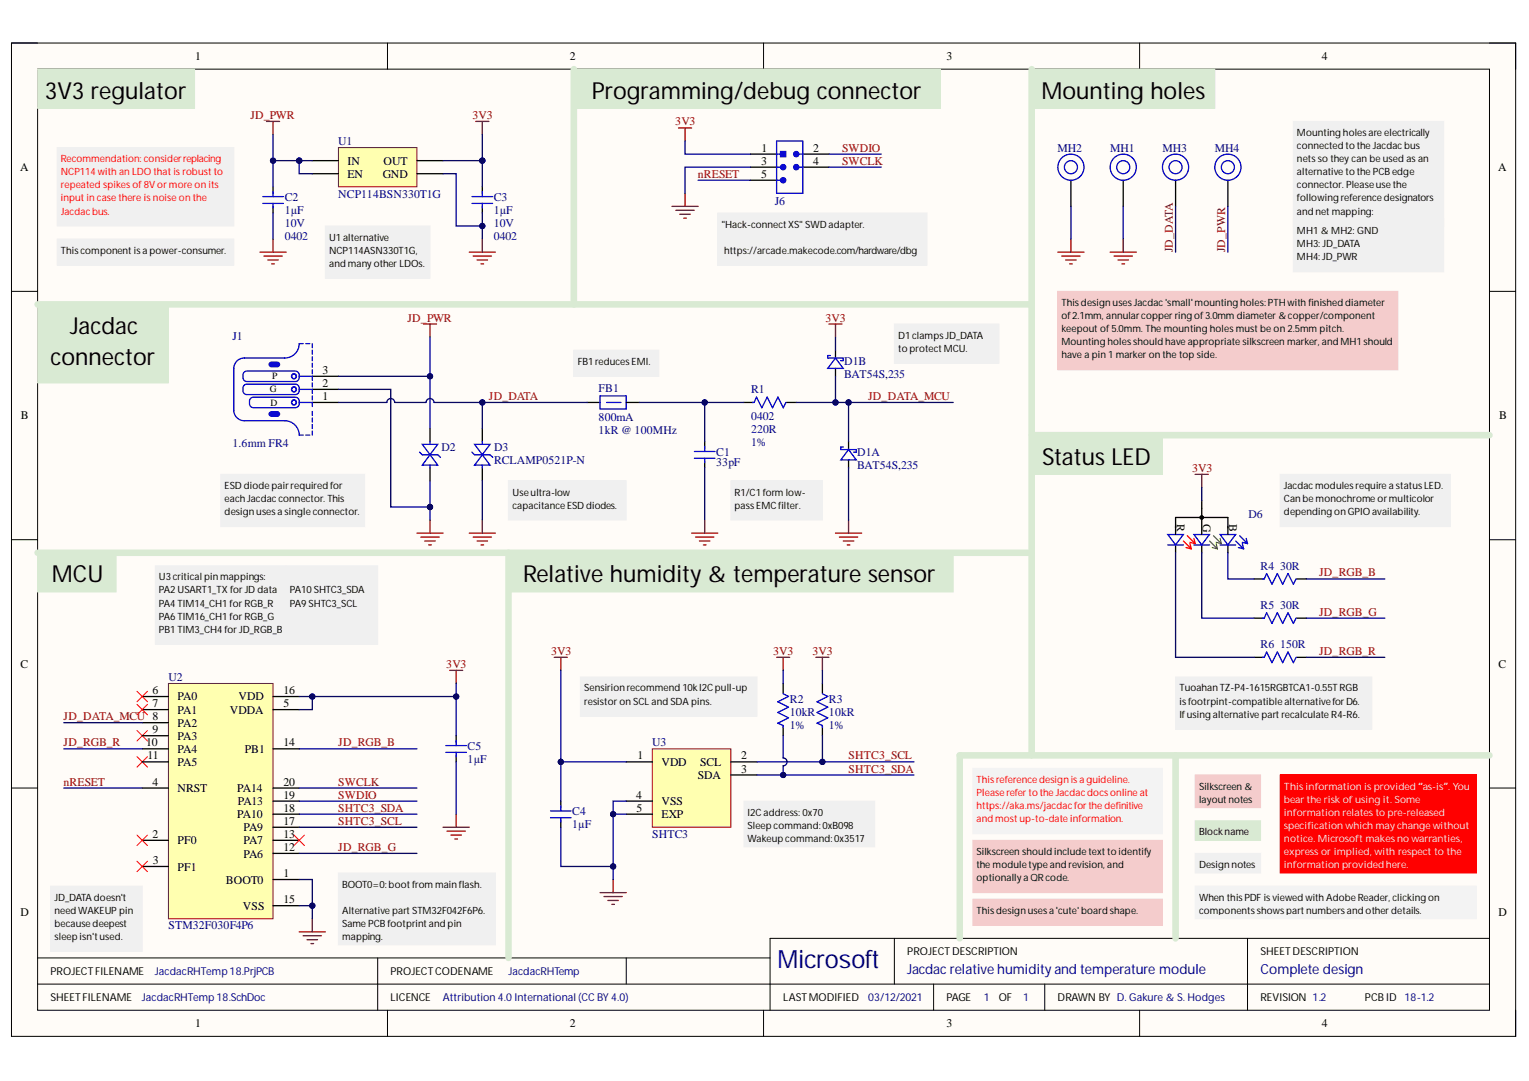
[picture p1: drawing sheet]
<svg xmlns="http://www.w3.org/2000/svg" width="297mm" height="210mm" viewBox="0 0 297 210" stroke-linecap="round" stroke-linejoin="round" font-family="sans-serif">
<path d="M2.2 8.4h292.2v192.8h-292.2z" fill-rule="evenodd" fill="#fffcf8"/>
<path d="M2.2 8.4h292.2v192.8h-292.2z" fill="none" stroke="#000" stroke-width=".19"/>
<path d="M7.3 13.4h282.1v182.8h-282.1z" fill-rule="evenodd" fill="#fffcf8"/>
<g fill="none" stroke="#000" stroke-width=".19">
<path d="M2.2 8.3h5.1M7.3 13.4h282.1v182.8h-282.1zM75.3 8.3v5.1M148.3 8.3v5.1M221.4 8.4v5M289.4 8.4h5v5M2.2 56.6h5.1M289.4 56.6h5M2.2 104.8h5.1M289.4 104.8h5M2.2 153h5.1M289.4 153h5"/>
<path d="M7.3 191.1h282.1M7.3 186h142.3M73.4 186v10.2M75.3 196.2v5M121.7 186v5.1M148.3 196.2v5M173.8 182.2v8.9M181.4 191.1v5.1M203 191.1v5.1M221.4 196.2v5M242.4 182.2v14M289.4 182.2h-139.8v14"/>
<path d="M294.4 196.2v5"/>
</g>
<path d="M7.3 59.1h193.1" fill="none" stroke="#d9ead3" stroke-width="1.3"/>
<g fill="none" stroke="#800000" stroke-width=".25">
<path d="M131.8 24.8h2.6M133.1 24.8v2.6M133.1 37.5v2.6M50.5 49h5.1M51.3 49.7h3.5M52 50.5h2.1M52.8 51.2h.5M53 46.4v2.6M91.2 49h5M91.9 49.7h3.6M92.7 50.5h2M93.4 51.2h.6"/>
<path d="M93.7 46.4v2.6M130.5 40.1h5.1M131.3 40.8h3.6M132.1 41.6h2M132.8 42.4h.5M161 62.9h2.6M162.3 62.9v2.6M81 103.5h5.1M81.8 104.3h3.5M82.5 105h2.1M83.3 105.8h.5M83.5 101v2.5"/>
<path d="M91.2 103.5h5M91.9 104.3h3.6M92.7 105h2M93.4 105.8h.6M93.7 101v2.5M134.4 103.5h5M135.1 104.3h3.6M135.9 105h2M136.6 105.8h.6M136.9 101v2.5M162.3 103.5h5.1M163.1 104.3h3.5"/>
<path d="M163.8 105h2.1M164.6 105.8h.5M164.8 101v2.5M87.4 130.2h2.5M88.6 130.2v2.5M150.9 127.6h2.5M152.1 127.6v2.6M158.5 127.6h2.5M159.8 127.6v2.6M88.6 158.1v2.5M60.7 178.4v2.5M86.1 160.6h5.1"/>
<path d="M86.8 161.4h3.6M87.6 162.2h2M88.4 162.9h.5M58.1 180.9h5.1M58.9 181.7h3.6M59.7 182.5h2M60.4 183.2h.5"/>
</g>
<path d="M26.6 146.9l2.1 2.1M26.6 141.9l2.1 2M28.7 146.9l-2.1 2.1M28.7 141.9l-2.1 2" fill="none" stroke="#f00" stroke-width=".19"/>
<path d="M114 78.1h2.6M121.7 78.1h2.5M144.5 78.1h1.8M152.8 78.1h1.9" fill="none" stroke="#000" stroke-width=".25"/>
<path d="M116.6 76.9h5.1v2.5h-5.1zM117.8 78.1h2.8M146.2 78.1h.3l.5-1 1 2.1 1-2.1 1.1 2.1 1-2.1 1.1 2.1 .5-1.1" fill="none" stroke="#00f" stroke-width=".25"/>
<path d="M32.7 132.7h20.3v45.7h-20.3z" fill-rule="evenodd" fill="#ffffb0"/>
<path d="M32.7 132.7h20.3v45.7h-20.3z" fill="none" stroke="#800000" stroke-width=".19"/>
<g fill="none" stroke="#000" stroke-width=".25">
<path d="M27.6 135.3h5.1M27.6 137.8h5.1M53 135.3h5.1M53 137.8h5.1M27.6 153h5.1M27.6 140.3h5.1M27.6 142.9h5.1M27.6 145.4h5.1M27.6 147.9h5.1M53 153h5.1M53 145.4h5.1M53 158.1h5.1"/>
<path d="M53 155.6h5.1M27.6 163.2h5.1M27.6 168.2h5.1M53 170.8h5.1M53 163.2h5.1M53 165.7h5.1M53 160.6h5.1M53 175.9h5.1"/>
</g>
<path d="M107.7 127.6h2.5M108.9 127.6v2.6M116.6 173.3h5.1M117.3 174.1h3.6M118.1 174.8h2M118.9 175.6h.5M119.1 170.8v2.5" fill="none" stroke="#800000" stroke-width=".25"/>
<path d="M126.7 145.4h15.3v15.2h-15.3z" fill-rule="evenodd" fill="#ffffb0"/>
<path d="M126.7 145.4h15.3v15.2h-15.3z" fill="none" stroke="#800000" stroke-width=".19"/>
<path d="M121.7 147.9h5M121.7 155.6h5M121.7 158.1h5M142 147.9h5.1M142 150.5h5.1" fill="none" stroke="#000" stroke-width=".25"/>
<path d="M65.8 169.5h30.4v6.4h-30.4z" fill-rule="evenodd" fill="#f0f0f0"/>
<path d="M65.8 169.5h30.4v6.4h-30.4z" fill="none" stroke="#f0f0f0" stroke-width=".19"/>
<path d="M152.1 132.7v1.9M159.8 132.7v1.9M152.1 141.1v1.8M159.8 141.1v1.8" fill="none" stroke="#000" stroke-width=".25"/>
<path d="M152.1 134.7l1.1 .5-2.1 1.1 2.1 1-2.1 1 2.1 1.1-2.1 1 1 .5v.3M159.8 134.7l1 .5-2.1 1.1 2.1 1-2.1 1 2.1 1.1-2.1 1 1.1 .5v.3" fill="none" stroke="#00f" stroke-width=".25"/>
<path d="M144.5 155.6h25.4v8.8h-25.4z" fill-rule="evenodd" fill="#f0f0f0"/>
<path d="M144.5 155.6h25.4v8.8h-25.4z" fill="none" stroke="#f0f0f0" stroke-width=".19"/>
<path d="M53 36.3v1.2M93.7 36.3v1.2M53 40.1v1.2M93.7 40.1v1.2M88.6 142.9v1.2M88.6 146.7v1.2M108.9 155.6v1.2M108.9 159.4v1.2" fill="none" stroke="#000" stroke-width=".25"/>
<g fill="none" stroke="#00f" stroke-width=".25">
<path d="M51 38.2h4M51 39.5h4M53 37.2v1M53 39.5v.8M91.7 38.2h4M91.7 39.5h4M93.7 37.2v1M93.7 39.5v.8M86.6 144.8h4M86.6 146.1h4M88.6 143.8v1M88.6 146.1v.8"/>
<path d="M106.9 157.5h4M106.9 158.8h4M108.9 156.5v1M108.9 158.8v.8"/>
</g>
<path d="M232.2 92.1h2.5M233.5 92.1v2.5" fill="none" stroke="#800000" stroke-width=".25"/>
<path d="M7.3 59.1h25.4v15.2h-25.4z" fill-rule="evenodd" fill="#d9ead3"/>
<path d="M7.3 59.1h25.4v15.2h-25.4z" fill="none" stroke="#d9ead3" stroke-width=".19"/>
<path d="M7.3 13.4h30.5v7.6h-30.5z" fill-rule="evenodd" fill="#d9ead3"/>
<path d="M7.3 13.4h30.5v7.6h-30.5z" fill="none" stroke="#d9ead3" stroke-width=".19"/>
<path d="M7.3 107.3h193.1" fill="none" stroke="#d9ead3" stroke-width="1.3"/>
<path d="M98.8 107.3h86.4v7.6h-86.4z" fill-rule="evenodd" fill="#d9ead3"/>
<path d="M98.8 107.3h86.4v7.6h-86.4z" fill="none" stroke="#d9ead3" stroke-width=".19"/>
<path d="M111.5 13.4h71.1v7.6h-71.1z" fill-rule="evenodd" fill="#d9ead3"/>
<path d="M111.5 13.4h71.1v7.6h-71.1z" fill="none" stroke="#d9ead3" stroke-width=".19"/>
<path d="M111.5 13.4v45.7" fill="none" stroke="#d9ead3" stroke-width="1.3"/>
<path d="M200.4 13.4h35.6v7.6h-35.6z" fill-rule="evenodd" fill="#d9ead3"/>
<path d="M200.4 13.4h35.6v7.6h-35.6z" fill="none" stroke="#d9ead3" stroke-width=".19"/>
<path d="M98.8 107.3v78.7" fill="none" stroke="#d9ead3" stroke-width="1.3"/>
<path d="M7.3 107.3h15.3v7.6h-15.3z" fill-rule="evenodd" fill="#d9ead3"/>
<path d="M7.3 107.3h15.3v7.6h-15.3z" fill="none" stroke="#d9ead3" stroke-width=".19"/>
<path d="M200.4 84.5h25.4v7.6h-25.4z" fill-rule="evenodd" fill="#d9ead3"/>
<path d="M200.4 84.5h25.4v7.6h-25.4z" fill="none" stroke="#d9ead3" stroke-width=".19"/>
<path d="M243.6 112.4h1.8M251.9 112.4h1.9M243.6 120h1.8M243.6 127.6h1.8M251.9 120h1.9M251.9 127.6h1.9" fill="none" stroke="#000" stroke-width=".25"/>
<path d="M245.3 112.4h.3l.5-1 1 2 1-2 1.1 2 1-2 1.1 2 .5-1M245.3 120h.3l.5-1 1 2.1 1-2.1 1.1 2.1 1-2.1 1.1 2.1 .5-1.1M245.3 127.6h.3l.5-1 1 2.1 1-2.1 1.1 2.1 1-2.1 1.1 2.1 .5-1.1" fill="none" stroke="#00f" stroke-width=".25"/>
<path d="M26.6 134.2l2.1 2.1M28.7 134.2l-2.1 2.1M26.6 162.2l2.1 2M26.6 167.2l2.1 2.1M28.7 162.2l-2.1 2M28.7 167.2l-2.1 2.1" fill="none" stroke="#f00" stroke-width=".19"/>
<path d="M200.4 13.4v133.3" fill="none" stroke="#d9ead3" stroke-width="1.3"/>
<path d="M98.8 93.4h22.9v7.6h-22.9z" fill-rule="evenodd" fill="#f0f0f0"/>
<path d="M98.8 93.4h22.9v7.6h-22.9z" fill="none" stroke="#f0f0f0" stroke-width=".19"/>
<path d="M142 93.4h17.8v7.6h-17.8z" fill-rule="evenodd" fill="#f0f0f0"/>
<path d="M142 93.4h17.8v7.6h-17.8z" fill="none" stroke="#f0f0f0" stroke-width=".19"/>
<path d="M173.8 62.9h20.3v7.6h-20.3z" fill-rule="evenodd" fill="#f0f0f0"/>
<path d="M173.8 62.9h20.3v7.6h-20.3z" fill="none" stroke="#f0f0f0" stroke-width=".19"/>
<path d="M112.8 131.4h34.3v7.7h-34.3z" fill-rule="evenodd" fill="#f0f0f0"/>
<path d="M112.8 131.4h34.3v7.7h-34.3z" fill="none" stroke="#f0f0f0" stroke-width=".19"/>
<path d="M65.8 174.6h30.4v8.9h-30.4z" fill-rule="evenodd" fill="#f0f0f0"/>
<path d="M65.8 174.6h30.4v8.9h-30.4z" fill="none" stroke="#f0f0f0" stroke-width=".19"/>
<path d="M205.5 49h5.1M206.3 49.7h3.5M207 50.5h2.1M207.8 51.2h.5M208 46.4v2.6M215.7 49h5.1M216.4 49.7h3.6M217.2 50.5h2M218 51.2h.5M218.2 46.4v2.6" fill="none" stroke="#800000" stroke-width=".25"/>
<path d="M208 35v5.1M218.2 35v5.1M228.4 35v5.1M238.5 35v5.1M162.3 68v1.5M162.3 71.5v1.6M164.8 85.8v1.5M164.8 89.3v1.5" fill="none" stroke="#000" stroke-width=".25"/>
<g fill="none" stroke="#00f" stroke-width=".25">
<path d="M161.3 69h-.5v.5h3v.5h-.5M162.3 69.5l1.5 2h-3zM163.8 86.8h-.5v.5h3v.5h-.5M164.8 87.3l1.5 2h-3z"/>
<circle cx="208" cy="32.5" r="1.27"/>
<circle cx="208" cy="32.5" r="2.54"/>
<circle cx="218.2" cy="32.5" r="1.27"/>
<circle cx="218.2" cy="32.5" r="2.54"/>
<circle cx="228.4" cy="32.5" r="2.54"/>
<circle cx="228.4" cy="32.5" r="1.27"/>
<circle cx="238.5" cy="32.5" r="1.27"/>
<circle cx="238.5" cy="32.5" r="2.54"/>
</g>
<path d="M26.6 136.8l2.1 2M28.7 136.8l-2.1 2M57.1 162.2l2 2M59.1 162.2l-2 2" fill="none" stroke="#f00" stroke-width=".19"/>
<path d="M63.2 43.9h20.3v10.1h-20.3z" fill-rule="evenodd" fill="#f0f0f0"/>
<path d="M63.2 43.9h20.3v10.1h-20.3z" fill="none" stroke="#f0f0f0" stroke-width=".19"/>
<path d="M65.8 28.7h15.2v7.6h-15.2z" fill-rule="evenodd" fill="#ffffb0"/>
<path d="M65.8 28.7h15.2v7.6h-15.2z" fill="none" stroke="#800000" stroke-width=".19"/>
<g fill="none" stroke="#000" stroke-width=".25">
<path d="M60.7 31.2h5.1M60.7 33.7h5.1M81 31.2h5.1M81 33.7h5.1M145.8 29.9h5.1M145.8 32.5h5.1M156 29.9h5M156 32.5h5M136.9 85.8v1.2M136.9 89.6v1.2M233.5 97.2v6.6M228.4 103.8v-3.3h10.1v3.3"/>
<path d="M228.4 105.8v1.5M233.5 105.8v1.5M238.5 105.8v1.5"/>
<circle cx="233.5" cy="100.5" r=".3"/>
</g>
<g fill="none" stroke="#00f" stroke-width=".25">
<path d="M150.9 29.9h1M134.9 87.7h4M134.9 89h4M136.9 86.7v1M136.9 89v.8M226.9 105.8h3M226.9 103.8h3l-1.5 2zM231.9 105.8h3.1M232 103.8h3l-1.5 2zM237 105.8h3.1M237 103.8h3l-1.5 2zM240.1 105.1l1.5 1.5"/>
<path d="M240.6 106.3l1 .3M240.8 104l1.6 1.6M241.3 105.3l1.1 .3M241.3 105.6l.3 1M242.1 104.5l.3 1.1"/>
</g>
<path d="M235 105.1l1.5 1.5M235.5 106.3l1 .3M235.7 104l1.6 1.6M236.3 105.3l1 .3M236.3 105.6l.2 1M237 104.5l.3 1.1" fill="none" stroke="#0f0" stroke-width=".25"/>
<path d="M229.9 105.1l1.5 1.5M230.4 106.3l1 .3M230.7 104l1.5 1.6M231.2 105.3l1 .3M231.2 105.6l.2 1M231.9 104.5l.3 1.1" fill="none" stroke="#f00" stroke-width=".25"/>
<path d="M151.6 29.4h1.1v1h-1.1z" fill-rule="evenodd" fill="#00f"/>
<path d="M150.9 32.5h.7M151.6 29.4h1.1v1h-1.1z" fill="none" stroke="#00f" stroke-width=".25"/>
<circle cx="152.1" cy="32.5" r=".51" fill="#00f"/>
<g fill="none" stroke="#00f" stroke-width=".25">
<path d="M150.9 35h.7"/>
<circle cx="152.1" cy="32.5" r=".51"/>
</g>
<path d="M145.8 35h5.1" fill="none" stroke="#000" stroke-width=".25"/>
<circle cx="152.1" cy="35" r=".51" fill="#00f"/>
<g fill="none" stroke="#00f" stroke-width=".25">
<path d="M155.2 32.5h.8"/>
<circle cx="152.1" cy="35" r=".51"/>
</g>
<circle cx="154.7" cy="32.5" r=".51" fill="#00f"/>
<g fill="none" stroke="#00f" stroke-width=".25">
<path d="M155.2 29.9h.8"/>
<circle cx="154.7" cy="32.5" r=".51"/>
</g>
<circle cx="154.7" cy="29.9" r=".51" fill="#00f"/>
<g fill="none" stroke="#00f" stroke-width=".25">
<path d="M150.9 27.4h5.1v10.1h-5.1zM47.4 74.8l.6-.2h9.4a1.04 1.04 0 0 1 .8 1 1.04 1.04 0 0 1-.8 1h-9.4a1.05 1.05 0 0 1-.9-.7 1.05 1.05 0 0 1 .3-1.1zM47.4 72.3l.6-.2h9.4a1.04 1.04 0 0 1 .8 1 1.04 1.04 0 0 1-.8 1h-9.4a1.05 1.05 0 0 1-.9-.8 1.05 1.05 0 0 1 .3-1zM48.7 77.4l.5-.3h8.2a1.05 1.05 0 0 1 .8 1 1.05 1.05 0 0 1-.8 1.1h-8.2a1.06 1.06 0 0 1-.8-.8 1.06 1.06 0 0 1 .3-1zM58.1 75.6h2.6v.8M58.1 73.1h2.6v.8M58.1 78.1h2.6v.8M58.9 66.7h-.8a2.79 2.79 0 0 1-2.8 2.8h-7.8a2.03 2.03 0 0 0-2.1 2v8.2a2.04 2.04 0 0 0 2.1 2h7.8a2.79 2.79 0 0 1 2.8 2.8h.8M59.4 66.7h.8M60.7 66.7v.8M60.7 68v.8M60.7 69.3v.8"/>
<path d="M60.7 70.5v.8M60.7 71.8v.8M60.7 74.3v.8M60.7 76.9v.8M60.7 79.9v.8M59.4 84.5h.8M60.7 81.2v.8M60.7 82.4v.8M60.7 83.7v.8"/>
<circle cx="154.7" cy="29.9" r=".51"/>
<circle cx="57.1" cy="75.6" r=".47"/>
<circle cx="57.1" cy="73.1" r=".47"/>
<circle cx="57.1" cy="78.1" r=".47"/>
</g>
<path d="M60.7 75.6h5.1M60.7 78.1h5.1M60.7 73.1h5.1" fill="none" stroke="#000" stroke-width=".25"/>
<path d="M52.4 70.5a1.75 1.75 0 0 1 1.7-.1 .42 .42 0 0 1 .2 .4 .42 .42 0 0 1-.2 .4 1.77 1.77 0 0 1-1.7-.2z" fill="#00f"/>
<path d="M52.4 70.5a1.75 1.75 0 0 1 1.7-.1 .42 .42 0 0 1 .2 .4 .42 .42 0 0 1-.2 .4 1.77 1.77 0 0 1-1.7-.2z" fill="none" stroke="#00f" stroke-width=".25"/>
<path d="M52.4 80.2a1.75 1.75 0 0 1 1.7-.2 .42 .42 0 0 1 .2 .4 .42 .42 0 0 1-.2 .4 1.75 1.75 0 0 1-1.7-.2z" fill="#00f"/>
<path d="M52.4 80.2a1.75 1.75 0 0 1 1.7-.2 .42 .42 0 0 1 .2 .4 .42 .42 0 0 1-.2 .4 1.75 1.75 0 0 1-1.7-.2zM81.5 87.8l.5 .5h3l.6 .5M82 86.3h3l-1.5 2zM83.5 88.3l1.5 2h-3zM83.5 85.8v.5M83.5 90.3v.5M91.7 87.8l.5 .5h3l.5 .5M92.2 86.3h3l-1.5 2zM93.7 88.3l1.5 2h-3zM93.7 85.8v.5M93.7 90.3v.5" fill="none" stroke="#00f" stroke-width=".25"/>
<path d="M83.5 83.2v2.6M83.5 90.8v2.6M93.7 83.2v2.6M93.7 90.8v2.6" fill="none" stroke="#000" stroke-width=".25"/>
<path d="M30.2 109.9h25.4v15.2h-25.4z" fill-rule="evenodd" fill="#f0f0f0"/>
<path d="M30.2 109.9h25.4v15.2h-25.4z" fill="none" stroke="#f0f0f0" stroke-width=".19"/>
<path d="M9.9 172.1h17.7v12.6h-17.7z" fill-rule="evenodd" fill="#f0f0f0"/>
<path d="M9.9 172.1h17.7v12.6h-17.7z" fill="none" stroke="#f0f0f0" stroke-width=".19"/>
<path d="M55.6 109.9h17.8v15.2h-17.8z" fill-rule="evenodd" fill="#f0f0f0"/>
<path d="M55.6 109.9h17.8v15.2h-17.8z" fill="none" stroke="#f0f0f0" stroke-width=".19"/>
<path d="M232.2 159.4h12.7v3.8h-12.7z" fill-rule="evenodd" fill="#d9ead3"/>
<path d="M232.2 159.4h12.7v3.8h-12.7z" fill="none" stroke="#d9ead3" stroke-width=".19"/>
<path d="M232.2 165.7h12.7v3.8h-12.7z" fill-rule="evenodd" fill="#f0f0f0"/>
<path d="M232.2 165.7h12.7v3.8h-12.7z" fill="none" stroke="#f0f0f0" stroke-width=".19"/>
<path d="M232.2 150.5h12.7v6.3h-12.7z" fill-rule="evenodd" fill="#f4cccc"/>
<path d="M232.2 150.5h12.7v6.3h-12.7z" fill="none" stroke="#f4cccc" stroke-width=".19"/>
<path d="M248.7 150.5h38.1v19h-38.1z" fill-rule="evenodd" fill="#f00"/>
<path d="M248.7 150.5h38.1v19h-38.1z" fill="none" stroke="#f00" stroke-width=".19"/>
<path d="M232.2 172.1h54.6v6.3h-54.6z" fill-rule="evenodd" fill="#f3f3f3"/>
<path d="M232.2 172.1h54.6v6.3h-54.6z" fill="none" stroke="#f3f3f3" stroke-width=".19"/>
<path d="M186.4 146.7h103M228.4 146.7v35.5" fill="none" stroke="#d9ead3" stroke-width="1.3"/>
<path d="M228.4 131.4h38.1v10.2h-38.1z" fill-rule="evenodd" fill="#f0f0f0"/>
<path d="M228.4 131.4h38.1v10.2h-38.1z" fill="none" stroke="#f0f0f0" stroke-width=".19"/>
<path d="M248.7 92.1h33v10.2h-33z" fill-rule="evenodd" fill="#f0f0f0"/>
<path d="M248.7 92.1h33v10.2h-33z" fill="none" stroke="#f0f0f0" stroke-width=".19"/>
<path d="M205.5 56.6h66.1v15.2h-66.1z" fill-rule="evenodd" fill="#f4cccc"/>
<path d="M205.5 56.6h66.1v15.2h-66.1z" fill="none" stroke="#f4cccc" stroke-width=".19"/>
<path d="M200.4 84.5h89" fill="none" stroke="#d9ead3" stroke-width="1.3"/>
<path d="M251.2 42.6h29.3v10.2h-29.3z" fill-rule="evenodd" fill="#f0f0f0"/>
<path d="M251.2 42.6h29.3v10.2h-29.3z" fill="none" stroke="#f0f0f0" stroke-width=".19"/>
<path d="M251.2 23.6h29.3v20.3h-29.3z" fill-rule="evenodd" fill="#f0f0f0"/>
<path d="M251.2 23.6h29.3v20.3h-29.3z" fill="none" stroke="#f0f0f0" stroke-width=".19"/>
<path d="M139.4 41.3h40.7v10.2h-40.7z" fill-rule="evenodd" fill="#f0f0f0"/>
<path d="M139.4 41.3h40.7v10.2h-40.7z" fill="none" stroke="#f0f0f0" stroke-width=".19"/>
<path d="M111.5 68h16.5v5.1h-16.5z" fill-rule="evenodd" fill="#f0f0f0"/>
<path d="M111.5 68h16.5v5.1h-16.5z" fill="none" stroke="#f0f0f0" stroke-width=".19"/>
<path d="M42.9 92.1h27.9v10.2h-27.9z" fill-rule="evenodd" fill="#f0f0f0"/>
<path d="M42.9 92.1h27.9v10.2h-27.9z" fill="none" stroke="#f0f0f0" stroke-width=".19"/>
<path d="M51.8 23.6h2.5M53 23.6v2.5M92.4 23.6h2.6M93.7 23.6v2.5" fill="none" stroke="#800000" stroke-width=".25"/>
<path d="M147.1 150.5h5" fill="none" stroke="#000080" stroke-width=".25"/>
<circle cx="152.1" cy="150.5" r=".51" fill="#000080"/>
<circle cx="152.1" cy="150.5" r=".51" fill="none" stroke="#000080" stroke-width=".19"/>
<path d="M147.1 147.9h12.7" fill="none" stroke="#000080" stroke-width=".25"/>
<circle cx="159.8" cy="147.9" r=".51" fill="#000080"/>
<circle cx="159.8" cy="147.9" r=".51" fill="none" stroke="#000080" stroke-width=".19"/>
<path d="M152.1 142.9v4.3a.76 .76 0 0 1 .8 .7 .76 .76 0 0 1-.8 .8l.1 1.8h25.4" fill="none" stroke="#000080" stroke-width=".25"/>
<circle cx="152.1" cy="150.5" r=".51" fill="#000080"/>
<circle cx="152.1" cy="150.5" r=".51" fill="none" stroke="#000080" stroke-width=".19"/>
<path d="M159.8 142.9v5h17.8" fill="none" stroke="#000080" stroke-width=".25"/>
<circle cx="159.8" cy="147.9" r=".51" fill="#000080"/>
<circle cx="159.8" cy="147.9" r=".51" fill="none" stroke="#000080" stroke-width=".19"/>
<path d="M136.9 90.8v10.2M60.7 135.3v2.5h-2.6M12.4 153h15.2M12.4 140.3h15.2M58.1 153h22.9M58.1 158.1h22.9M58.1 155.6h22.9M58.1 160.6h22.9" fill="none" stroke="#000080" stroke-width=".25"/>
<circle cx="60.7" cy="135.3" r=".51" fill="#000080"/>
<circle cx="60.7" cy="135.3" r=".51" fill="none" stroke="#000080" stroke-width=".19"/>
<path d="M58.1 31.2v2.5h2.6M133.1 27.4v2.5h12.7M135.6 35h10.2M145.8 32.5h-12.7v5M161 32.5h10.2M161 29.9h10.2" fill="none" stroke="#000080" stroke-width=".25"/>
<circle cx="58.1" cy="31.2" r=".51" fill="#000080"/>
<circle cx="58.1" cy="31.2" r=".51" fill="none" stroke="#000080" stroke-width=".19"/>
<path d="M136.9 78.1v7.7M93.7 93.4v7.6M152.1 130.2v2.5M159.8 130.2v2.5" fill="none" stroke="#000080" stroke-width=".25"/>
<circle cx="136.9" cy="78.1" r=".51" fill="#000080"/>
<circle cx="136.9" cy="78.1" r=".51" fill="none" stroke="#000080" stroke-width=".19"/>
<path d="M162.3 73.1v5" fill="none" stroke="#000080" stroke-width=".25"/>
<circle cx="162.3" cy="78.1" r=".51" fill="#000080"/>
<circle cx="162.3" cy="78.1" r=".51" fill="none" stroke="#000080" stroke-width=".19"/>
<path d="M162.3 65.5v2.5M164.8 78.1v7.7M164.8 90.8v10.2" fill="none" stroke="#000080" stroke-width=".25"/>
<circle cx="164.8" cy="78.1" r=".51" fill="#000080"/>
<circle cx="164.8" cy="78.1" r=".51" fill="none" stroke="#000080" stroke-width=".19"/>
<path d="M88.6 132.7v2.6M88.6 147.9v10.2" fill="none" stroke="#000080" stroke-width=".25"/>
<circle cx="88.6" cy="135.3" r=".51" fill="#000080"/>
<circle cx="88.6" cy="135.3" r=".51" fill="none" stroke="#000080" stroke-width=".19"/>
<path d="M53 41.3v5.1M121.7 155.6h-2.6v2.5h2.6" fill="none" stroke="#000080" stroke-width=".25"/>
<circle cx="119.1" cy="158.1" r=".51" fill="#000080"/>
<circle cx="119.1" cy="158.1" r=".51" fill="none" stroke="#000080" stroke-width=".19"/>
<path d="M119.1 158.1v12.7" fill="none" stroke="#000080" stroke-width=".25"/>
<circle cx="119.1" cy="158.1" r=".51" fill="#000080"/>
<circle cx="119.1" cy="158.1" r=".51" fill="none" stroke="#000080" stroke-width=".19"/>
<circle cx="119.1" cy="168.2" r=".51" fill="#000080"/>
<circle cx="119.1" cy="168.2" r=".51" fill="none" stroke="#000080" stroke-width=".19"/>
<path d="M121.7 147.9h-12.8v7.7" fill="none" stroke="#000080" stroke-width=".25"/>
<circle cx="108.9" cy="147.9" r=".51" fill="#000080"/>
<circle cx="108.9" cy="147.9" r=".51" fill="none" stroke="#000080" stroke-width=".19"/>
<path d="M108.9 160.6v7.6h10.2" fill="none" stroke="#000080" stroke-width=".25"/>
<circle cx="119.1" cy="168.2" r=".51" fill="#000080"/>
<circle cx="119.1" cy="168.2" r=".51" fill="none" stroke="#000080" stroke-width=".19"/>
<path d="M108.9 130.2v17.7" fill="none" stroke="#000080" stroke-width=".25"/>
<circle cx="108.9" cy="147.9" r=".51" fill="#000080"/>
<circle cx="108.9" cy="147.9" r=".51" fill="none" stroke="#000080" stroke-width=".19"/>
<path d="M65.8 75.6h10.1v22.8h7.6v2.6" fill="none" stroke="#000080" stroke-width=".25"/>
<circle cx="83.5" cy="98.4" r=".51" fill="#000080"/>
<circle cx="83.5" cy="98.4" r=".51" fill="none" stroke="#000080" stroke-width=".19"/>
<path d="M83.5 93.4v5" fill="none" stroke="#000080" stroke-width=".25"/>
<circle cx="83.5" cy="98.4" r=".51" fill="#000080"/>
<circle cx="83.5" cy="98.4" r=".51" fill="none" stroke="#000080" stroke-width=".19"/>
<path d="M65.8 73.1h17.7v10.1M233.5 94.6v2.6" fill="none" stroke="#000080" stroke-width=".25"/>
<circle cx="83.5" cy="73.1" r=".51" fill="#000080"/>
<circle cx="83.5" cy="73.1" r=".51" fill="none" stroke="#000080" stroke-width=".19"/>
<path d="M93.7 78.1v5.1M228.4 107.3v20.3h15.2M233.5 107.3v12.7h10.1M238.5 107.3v5.1h5.1M253.8 127.6h15.2M58.1 145.4h22.9M58.1 165.7h22.9" fill="none" stroke="#000080" stroke-width=".25"/>
<circle cx="93.7" cy="78.1" r=".51" fill="#000080"/>
<circle cx="93.7" cy="78.1" r=".51" fill="none" stroke="#000080" stroke-width=".19"/>
<path d="M253.8 112.4h15.2M253.8 120h15.2M58.1 170.8h2.6v5.1h-2.6" fill="none" stroke="#000080" stroke-width=".25"/>
<circle cx="60.7" cy="175.9" r=".51" fill="#000080"/>
<circle cx="60.7" cy="175.9" r=".51" fill="none" stroke="#000080" stroke-width=".19"/>
<path d="M60.7 175.9v2.5" fill="none" stroke="#000080" stroke-width=".25"/>
<circle cx="60.7" cy="175.9" r=".51" fill="#000080"/>
<circle cx="60.7" cy="175.9" r=".51" fill="none" stroke="#000080" stroke-width=".19"/>
<path d="M58.1 135.3h30.5v7.6" fill="none" stroke="#000080" stroke-width=".25"/>
<circle cx="60.7" cy="135.3" r=".51" fill="#000080"/>
<circle cx="60.7" cy="135.3" r=".51" fill="none" stroke="#000080" stroke-width=".19"/>
<circle cx="88.6" cy="135.3" r=".51" fill="#000080"/>
<circle cx="88.6" cy="135.3" r=".51" fill="none" stroke="#000080" stroke-width=".19"/>
<path d="M58.1 31.2h2.6" fill="none" stroke="#000080" stroke-width=".25"/>
<circle cx="58.1" cy="31.2" r=".51" fill="#000080"/>
<circle cx="58.1" cy="31.2" r=".51" fill="none" stroke="#000080" stroke-width=".19"/>
<path d="M86.1 33.7h2.5v10.2h5.1" fill="none" stroke="#000080" stroke-width=".25"/>
<circle cx="93.7" cy="43.9" r=".51" fill="#000080"/>
<circle cx="93.7" cy="43.9" r=".51" fill="none" stroke="#000080" stroke-width=".19"/>
<path d="M86.1 31.2h7.6" fill="none" stroke="#000080" stroke-width=".25"/>
<circle cx="93.7" cy="31.2" r=".51" fill="#000080"/>
<circle cx="93.7" cy="31.2" r=".51" fill="none" stroke="#000080" stroke-width=".19"/>
<path d="M93.7 41.3v5.1" fill="none" stroke="#000080" stroke-width=".25"/>
<circle cx="93.7" cy="43.9" r=".51" fill="#000080"/>
<circle cx="93.7" cy="43.9" r=".51" fill="none" stroke="#000080" stroke-width=".19"/>
<path d="M93.7 31.2v5.1" fill="none" stroke="#000080" stroke-width=".25"/>
<circle cx="93.7" cy="31.2" r=".51" fill="#000080"/>
<circle cx="93.7" cy="31.2" r=".51" fill="none" stroke="#000080" stroke-width=".19"/>
<path d="M208 40.1v6.3M218.2 40.1v6.3M228.4 40.1v8.9M238.5 40.1v8.9M65.8 78.1h9.4a.76 .76 0 0 1 .7-.7 .76 .76 0 0 1 .8 .7h6.1a.76 .76 0 0 1 .7-.7 .76 .76 0 0 1 .8 .7h29.7M12.4 145.4h15.2" fill="none" stroke="#000080" stroke-width=".25"/>
<circle cx="93.7" cy="78.1" r=".51" fill="#000080"/>
<circle cx="93.7" cy="78.1" r=".51" fill="none" stroke="#000080" stroke-width=".19"/>
<path d="M124.2 78.1h20.3" fill="none" stroke="#000080" stroke-width=".25"/>
<circle cx="136.9" cy="78.1" r=".51" fill="#000080"/>
<circle cx="136.9" cy="78.1" r=".51" fill="none" stroke="#000080" stroke-width=".19"/>
<path d="M154.7 78.1h30.5" fill="none" stroke="#000080" stroke-width=".25"/>
<circle cx="164.8" cy="78.1" r=".51" fill="#000080"/>
<circle cx="164.8" cy="78.1" r=".51" fill="none" stroke="#000080" stroke-width=".19"/>
<circle cx="162.3" cy="78.1" r=".51" fill="#000080"/>
<circle cx="162.3" cy="78.1" r=".51" fill="none" stroke="#000080" stroke-width=".19"/>
<path d="M58.1 31.2h-5.1v5.1" fill="none" stroke="#000080" stroke-width=".25"/>
<circle cx="58.1" cy="31.2" r=".51" fill="#000080"/>
<circle cx="58.1" cy="31.2" r=".51" fill="none" stroke="#000080" stroke-width=".19"/>
<circle cx="53" cy="31.2" r=".51" fill="#000080"/>
<circle cx="53" cy="31.2" r=".51" fill="none" stroke="#000080" stroke-width=".19"/>
<path d="M53 26.1v5.1" fill="none" stroke="#000080" stroke-width=".25"/>
<circle cx="53" cy="31.2" r=".51" fill="#000080"/>
<circle cx="53" cy="31.2" r=".51" fill="none" stroke="#000080" stroke-width=".19"/>
<path d="M93.7 26.1v5.1" fill="none" stroke="#000080" stroke-width=".25"/>
<circle cx="93.7" cy="31.2" r=".51" fill="#000080"/>
<circle cx="93.7" cy="31.2" r=".51" fill="none" stroke="#000080" stroke-width=".19"/>
<path d="M82.3 62.9h2.5M83.5 62.9v2.6" fill="none" stroke="#800000" stroke-width=".25"/>
<path d="M83.5 65.5v7.6" fill="none" stroke="#000080" stroke-width=".25"/>
<circle cx="83.5" cy="73.1" r=".51" fill="#000080"/>
<circle cx="83.5" cy="73.1" r=".51" fill="none" stroke="#000080" stroke-width=".19"/>
<path d="M11.1 28.7h34.3v15.2h-34.3z" fill-rule="evenodd" fill="#f0f0f0"/>
<path d="M11.1 28.7h34.3v15.2h-34.3z" fill="none" stroke="#f0f0f0" stroke-width=".19"/>
<path d="M189 174.6h36.8v5.1h-36.8z" fill-rule="evenodd" fill="#f4cccc"/>
<path d="M189 174.6h36.8v5.1h-36.8z" fill="none" stroke="#f4cccc" stroke-width=".19"/>
<path d="M11.1 46.4h34.3v5.1h-34.3z" fill-rule="evenodd" fill="#f0f0f0"/>
<path d="M11.1 46.4h34.3v5.1h-34.3z" fill="none" stroke="#f0f0f0" stroke-width=".19"/>
<path d="M189 163.2h36.8v10.1h-36.8z" fill-rule="evenodd" fill="#f4cccc"/>
<path d="M189 163.2h36.8v10.1h-36.8z" fill="none" stroke="#f4cccc" stroke-width=".19"/>
<path d="M189 149.2h36.8v12.7h-36.8z" fill-rule="evenodd" fill="#f3f3f3"/>
<path d="M189 149.2h36.8v12.7h-36.8z" fill="none" stroke="#f3f3f3" stroke-width=".19"/>
<path d="M186.4 146.7v35.5" fill="none" stroke="#d9ead3" stroke-width="1.3"/>
<text font-size="4.9" fill="#000080" x="151.1" y="188.1">Microsoft</text>
<g font-size="4.6">
<text x="8.7" y="19.2">3V3 regulator</text>
<text x="114.9" y="19.2">Programming/debug connector</text>
<text x="202.3" y="19.2">Mounting holes</text>
<text x="13.6" y="64.8">Jacdac</text>
<text x="9.8" y="70.9">connector</text>
<text x="202.5" y="90.2">Status LED</text>
<text x="10.1" y="113">MCU</text>
<text x="101.7" y="113">Relative humidity &amp; temperature sensor</text>
</g>
<g font-size="2.7" fill="#000080">
<text x="176.3" y="189.2">Jacdacrelativehumidityand temperature module</text>
<text x="244.9" y="189.2">Complete design</text>
</g>
<g font-size="2.3">
<text x="37.9" y="11.7">1</text>
<text x="110.7" y="11.7">2</text>
<text x="183.9" y="11.7">3</text>
<text x="256.8" y="11.7">4</text>
<text x="147.9" y="29.5">1</text>
<text x="158" y="29.5">2</text>
<text x="3.9" y="33.3">A</text>
<text x="67.5" y="32">IN</text>
<text x="67.5" y="34.6">EN</text>
<text x="74.3" y="34.6">GND</text>
<text x="74.5" y="32">OUT</text>
<text x="147.8" y="32">3</text>
<text x="147.8" y="34.6">5</text>
<text x="158" y="32">4</text>
<text x="291" y="33.3">A</text>
<text x="62.7" y="75.1">2</text>
<text x="62.7" y="77.6">1</text>
<text x="62.7" y="72.6">3</text>
<text x="4.1" y="81.4">B</text>
<text x="291.2" y="81.4">B</text>
<text x="228.6" y="101.7" transform="rotate(90 228.6 101.7)">R</text>
<text x="233.7" y="101.7" transform="rotate(90 233.7 101.7)">G</text>
<text x="238.8" y="101.7" transform="rotate(90 238.8 101.7)">B</text>
<text x="4" y="129.7">C</text>
<text x="291.1" y="129.7">C</text>
<text x="29.6" y="134.7">6</text>
<text x="29.6" y="137.3">7</text>
<text x="34.5" y="136">PA0</text>
<text x="46.4" y="136">VDD</text>
<text x="55.1" y="134.7">16</text>
<text x="55.1" y="137.3">5</text>
<text x="29.6" y="142.4">9</text>
<text x="34.5" y="138.6">PA1</text>
<text x="34.5" y="141.1">PA2</text>
<text x="34.5" y="143.6">PA3</text>
<text x="44.7" y="138.6">VDDA</text>
<text x="28.4" y="144.9">10</text>
<text x="28.7" y="147.4">11</text>
<text x="34.5" y="146.2">PA4</text>
<text x="34.5" y="148.8">PA5</text>
<text x="47.5" y="146.2">PB1</text>
<text x="55.1" y="144.9">14</text>
<text x="123.8" y="147.4">1</text>
<text x="128.5" y="148.8">VDD</text>
<text x="136" y="148.8">SCL</text>
<text x="144" y="147.4">2</text>
<text x="29.6" y="152.6">4</text>
<text x="34.5" y="153.8">NRST</text>
<text x="46.1" y="153.8">PA14</text>
<text x="55.1" y="155.1">19</text>
<text x="55.1" y="152.6">20</text>
<text x="123.6" y="155.1">4</text>
<text x="135.6" y="151.3">SDA</text>
<text x="144" y="150">3</text>
<text x="46.1" y="158.9">PA10</text>
<text x="46.2" y="156.4">PA13</text>
<text x="47.3" y="161.4">PA9</text>
<text x="55.1" y="160.2">17</text>
<text x="55.1" y="157.6">18</text>
<text x="123.7" y="157.6">5</text>
<text x="128.5" y="156.4">VSS</text>
<text x="128.5" y="158.9">EXP</text>
<text x="29.6" y="162.7">2</text>
<text x="29.7" y="167.8">3</text>
<text x="34.5" y="164">PF0</text>
<text x="47.3" y="166.5">PA6</text>
<text x="47.3" y="164">PA7</text>
<text x="55.1" y="165.2">12</text>
<text x="55.1" y="162.7">13</text>
<text x="34.5" y="169">PF1</text>
<text x="43.9" y="171.6">BOOT0</text>
<text x="55.1" y="170.3">1</text>
<text x="4" y="177.9">D</text>
<text x="47.2" y="176.7">VSS</text>
<text x="55.1" y="175.4">15</text>
<text x="291.1" y="177.9">D</text>
<text x="37.9" y="199.5">1</text>
<text x="110.7" y="199.5">2</text>
<text x="183.9" y="199.5">3</text>
<text x="256.8" y="199.5">4</text>
</g>
<g font-size="2.3" fill="#800000">
<text x="48.6" y="23.1">JD_PWR</text>
<text x="91.8" y="23.1">3V3</text>
<text x="131.2" y="24.3">3V3</text>
<text x="163.6" y="29.5">SWDIO</text>
<text x="135.6" y="34.6">nRESET</text>
<text x="163.6" y="32">SWCLK</text>
<text x="227.9" y="48.9" transform="rotate(-90 227.9 48.9)">JD_DATA</text>
<text x="238" y="48.9" transform="rotate(-90 238 48.9)">JD_PWR</text>
<text x="79.2" y="62.4">JD_PWR</text>
<text x="160.4" y="62.4">3V3</text>
<text x="95" y="77.6">JD_DATA</text>
<text x="168.7" y="77.6">JD_DATA_MCU</text>
<text x="231.6" y="91.7">3V3</text>
<text x="256.3" y="111.9">JD_RGB_B</text>
<text x="256.3" y="119.5">JD_RGB_G</text>
<text x="86.7" y="129.7">3V3</text>
<text x="107.1" y="127.1">3V3</text>
<text x="150.2" y="127.1">3V3</text>
<text x="157.8" y="127.1">3V3</text>
<text x="256.3" y="127.1">JD_RGB_R</text>
<text x="12.3" y="139.8">JD_DATA_MCU 8</text>
<text x="12.3" y="144.9">JD_RGB_R</text>
<text x="65.7" y="144.9">JD_RGB_B</text>
<text x="164.8" y="147.4">SHTC3_SCL</text>
<text x="12.3" y="152.6">nRESET</text>
<text x="65.7" y="152.6">SWCLK</text>
<text x="65.7" y="155.1">SWDIO</text>
<text x="164.8" y="150">SHTC3_SDA</text>
<text x="65.7" y="160.2">SHTC3_SCL</text>
<text x="65.7" y="157.6">SHTC3_SDA</text>
<text x="65.7" y="165.2">JD_RGB_G</text>
</g>
<g font-size="2.3" fill="#000080">
<text x="65.7" y="28.1">U1</text>
<text x="205.4" y="29.5">MH2</text>
<text x="215.7" y="29.5">MH1</text>
<text x="225.8" y="29.5">MH3</text>
<text x="236" y="29.5">MH4</text>
<text x="55.3" y="41.6">1µF</text>
<text x="55.3" y="39">C2</text>
<text x="65.7" y="38.4">NCP114BSN330T1G</text>
<text x="95.9" y="41.6">1µF</text>
<text x="95.9" y="39">C3</text>
<text x="150.6" y="39.9">J6</text>
<text x="55.3" y="44.1">10V</text>
<text x="55.3" y="46.6">0402</text>
<text x="95.9" y="44.1">10V</text>
<text x="95.9" y="46.6">0402</text>
<text x="45.2" y="66">J1</text>
<text x="164" y="70.8">D1B</text>
<text x="116.3" y="76.1">FB1</text>
<text x="145.9" y="76.4">R1</text>
<text x="164" y="73.4">BAT54S,235</text>
<text x="116.3" y="81.7">800mA</text>
<text x="145.9" y="81.5">0402</text>
<text x="45.2" y="86.8">1.6mm FR4</text>
<text x="85.8" y="87.5">D2</text>
<text x="96" y="87.5">D3</text>
<text x="116.3" y="84.2">1kR @ 100MHz</text>
<text x="139.1" y="88.5">C1</text>
<text x="145.9" y="84.1">220R</text>
<text x="145.9" y="86.6">1%</text>
<text x="166.5" y="88.6">D1A</text>
<text x="96" y="90.1">RCLAMP0521P-N</text>
<text x="139.1" y="90.4">33pF</text>
<text x="166.5" y="91.2">BAT54S,235</text>
<text x="242.6" y="100.5">D6</text>
<text x="244.9" y="110.7">R4</text>
<text x="248.7" y="110.7">30R</text>
<text x="244.9" y="118.3">R5</text>
<text x="248.7" y="118.3">30R</text>
<text x="244.9" y="125.9">R6</text>
<text x="248.7" y="125.9">150R</text>
<text x="32.7" y="132.2">U2</text>
<text x="153.4" y="136.5">R2</text>
<text x="161" y="136.5">R3</text>
<text x="153.4" y="139.1">10kR</text>
<text x="153.4" y="141.6">1%</text>
<text x="161" y="139.1">10kR</text>
<text x="161" y="141.6">1%</text>
<text x="90.8" y="148.1">1µF</text>
<text x="90.8" y="145.6">C5</text>
<text x="126.7" y="144.9">U3</text>
<text x="111.1" y="160.9">1µF</text>
<text x="111.1" y="158.3">C4</text>
<text x="126.7" y="162.7">SHTC3</text>
<text x="32.7" y="180.5">STM32F030F4P6</text>
</g>
<g font-size="2.1">
<text x="176.3" y="185.5">PROJECTDESCRIPTION</text>
<text x="244.9" y="185.5">SHEETDESCRIPTION</text>
<text x="9.8" y="189.3">PROJECTFILENAME</text>
<text x="75.9" y="189.3">PROJECTCODENAME</text>
<text x="9.8" y="194.4">SHEETFILENAME</text>
<text x="75.9" y="194.4">LICENCE</text>
<text x="152.2" y="194.4">LASTMODIFIED</text>
<text x="183.9" y="194.4">PAGE</text>
<text x="194" y="194.4">OF</text>
<text x="205.4" y="194.4">DRAWN BY D. Gakure &amp; S. Hodges</text>
<text x="244.9" y="194.4">REVISION 1.2</text>
<text x="265.2" y="194.4">PCBID</text>
</g>
<g font-size="2.1" fill="#000080">
<text x="30.1" y="189.3">JacdacRHTemp 18.PrjPCB</text>
<text x="98.8" y="189.3">JacdacRHTemp</text>
<text x="27.6" y="194.4">JacdacRHTemp 18.SchDoc</text>
<text x="86" y="194.4">Attribution 4.0International (CCBY4.0)</text>
<text x="168.7" y="194.4">03/12/2021</text>
<text x="191.2" y="194.4">1</text>
<text x="198.8" y="194.4">1</text>
<text x="272.9" y="194.4">18-1.2</text>
</g>
<g font-size="1.9">
<text x="252" y="26.4">Mounting holesareelectrically</text>
<text x="252" y="29">connected to the Jacdacbus</text>
<text x="252" y="31.5">netsso they can be used asan</text>
<text x="252" y="34">alternativeto the PCBedge</text>
<text x="252" y="36.6">connector. Pleaseusethe</text>
<text x="252" y="39.1">following referencedesignators</text>
<text x="252" y="41.7">and netmapping:</text>
<text x="63.9" y="46.7">U1alternative</text>
<text x="140.2" y="44.2">&quot;Hack-connectXS&quot; SWDadapter.</text>
<text x="252" y="45.5">MH1 &amp; MH2: GND</text>
<text x="252" y="48">MH3: JD_DATA</text>
<text x="11.8" y="49.3">Thiscomponentisapower-consumer.</text>
<text x="63.9" y="49.3">NCP114ASN330T1G,</text>
<text x="63.9" y="51.8">and manyotherLDOs.</text>
<text x="140.7" y="49.3">https://arcade.makecode.com/hardware/dbg</text>
<text x="252" y="50.5">MH4: JD_PWR</text>
<text x="206.2" y="59.4">Thisdesign usesJacdac'small'mounting holes: PTHwith finished diameter</text>
<text x="174.5" y="65.7">D1clampsJD_DATA</text>
<text x="206.2" y="61.9">of2.1mm, annularcopperring of3.0mm diameter&amp;copper/component</text>
<text x="206.2" y="64.5">keepoutof5.0mm. The mounting holesmustbe on 2.5mm pitch.</text>
<text x="112.2" y="70.8">FB1reducesEMI.</text>
<text x="174.5" y="68.3">to protectMCU.</text>
<text x="206.2" y="67">Mounting holesshould haveappropriate silkscreen marker, and MH1should</text>
<text x="206.2" y="69.5">have a pin 1 markeron the top side.</text>
<text x="52.4" y="76.2">G</text>
<text x="52.9" y="73.7">P</text>
<text x="52.5" y="78.8">D</text>
<text x="43.6" y="95">ESD diodepairrequired for</text>
<text x="249.4" y="95">JacdacmodulesrequireastatusLED.</text>
<text x="43.6" y="97.5">each Jacdacconnector. This</text>
<text x="43.6" y="100">design usesasingleconnector.</text>
<text x="99.6" y="96.2">Useultra-low</text>
<text x="99.6" y="98.8">capacitanceESD diodes.</text>
<text x="142.7" y="96.2">R1/C1form low-</text>
<text x="142.7" y="98.8">passEMCfilter.</text>
<text x="249.4" y="97.5">Can bemonochrome ormulticolor</text>
<text x="249.4" y="100">depending on GPIO availability.</text>
<text x="30.9" y="112.7">U3critical pin mappings:</text>
<text x="30.9" y="115.2">PA2USART1_TX forJD data</text>
<text x="30.9" y="117.8">PA4TIM14_CH1 forRGB_R</text>
<text x="56.3" y="115.2">PA10SHTC3_SDA</text>
<text x="56.3" y="117.8">PA9SHTC3_SCL</text>
<text x="30.9" y="120.3">PA6TIM16_CH1 forRGB_G</text>
<text x="30.9" y="122.8">PB1 TIM3_CH4forJD_RGB_B</text>
<text x="113.5" y="134.2">Sensirion recommend 10kI2Cpull-up</text>
<text x="113.5" y="136.9">resistoron SCLand SDA pins.</text>
<text x="229.1" y="134.2">Tuoahan TZ-P4-1615RGBTCA1-0.55TRGB</text>
<text x="229.1" y="136.9">isfootrpint-compatiblealternativeforD6.</text>
<text x="229.1" y="139.4">Ifusing alternativepartrecalculate R4-R6.</text>
<text x="232.9" y="153.3">Silkscreen &amp;</text>
<text x="232.9" y="155.9">layoutnotes</text>
<text x="145.2" y="158.4">I2Caddress: 0x70</text>
<text x="145.2" y="160.9">Sleep command: 0xB098</text>
<text x="145.2" y="163.5">Wakeup command: 0x3517</text>
<text x="189.7" y="166">Silkscreen should includetextto identify</text>
<text x="232.9" y="162.2">Blockname</text>
<text x="66.5" y="172.3">BOOT0=0: bootfrom main flash.</text>
<text x="189.7" y="168.5">the moduletypeand revision, and</text>
<text x="189.7" y="171.1">optionallyaQRcode.</text>
<text x="232.9" y="168.5">Design notes</text>
<text x="10.6" y="174.9">JD_DATA doesn't</text>
<text x="10.6" y="177.4">need WAKEUPpin</text>
<text x="10.6" y="179.9">becausedeepest</text>
<text x="66.5" y="177.4">AlternativepartSTM32F042F6P6.</text>
<text x="66.5" y="179.9">Same PCBfootprintand pin</text>
<text x="189.7" y="177.4">Thisdesign usesa'cute' board shape.</text>
<text x="232.9" y="174.9">When thisPDF isviewed with AdobeReader, clicking on</text>
<text x="232.9" y="177.4">componentsshowspartnumbersand otherdetails.</text>
<text x="10.6" y="182.5">sleep isn'tused.</text>
<text x="66.5" y="182.5">mapping.</text>
</g>
<g font-size="1.9" fill="#f00">
<text x="11.8" y="31.5">Recommendation: considerreplacing</text>
<text x="11.8" y="34">NCP114with an LDO thatisrobustto</text>
<text x="11.8" y="36.6">repeated spikesof8V ormore on its</text>
<text x="11.8" y="39.1">inputin case there isnoise on the</text>
<text x="11.8" y="41.7">Jacdacbus.</text>
<text x="189.7" y="152.1">Thisreferencedesign isaguideline.</text>
<text x="189.7" y="154.6">Pleasereferto the Jacdacdocsonlineat</text>
<text x="189.7" y="157.1">https://aka.ms/jacdacforthe definitive</text>
<text x="189.7" y="159.7">and mostup-to-date information.</text>
</g>
<g font-size="1.9" fill="#f0f0f0">
<text x="249.4" y="153.3">Thisinformation isprovided “as-is”. You</text>
<text x="249.4" y="155.9">bear the risk ofusing it. Some</text>
<text x="249.4" y="158.4">information relatesto pre-released</text>
<text x="249.4" y="160.9">specification which may change without</text>
<text x="249.4" y="163.5">notice. Microsoft makesno warranties,</text>
<text x="249.4" y="166">expressor implied, with respect to the</text>
<text x="249.4" y="168.5">information providedhere.</text>
</g>
</svg>
